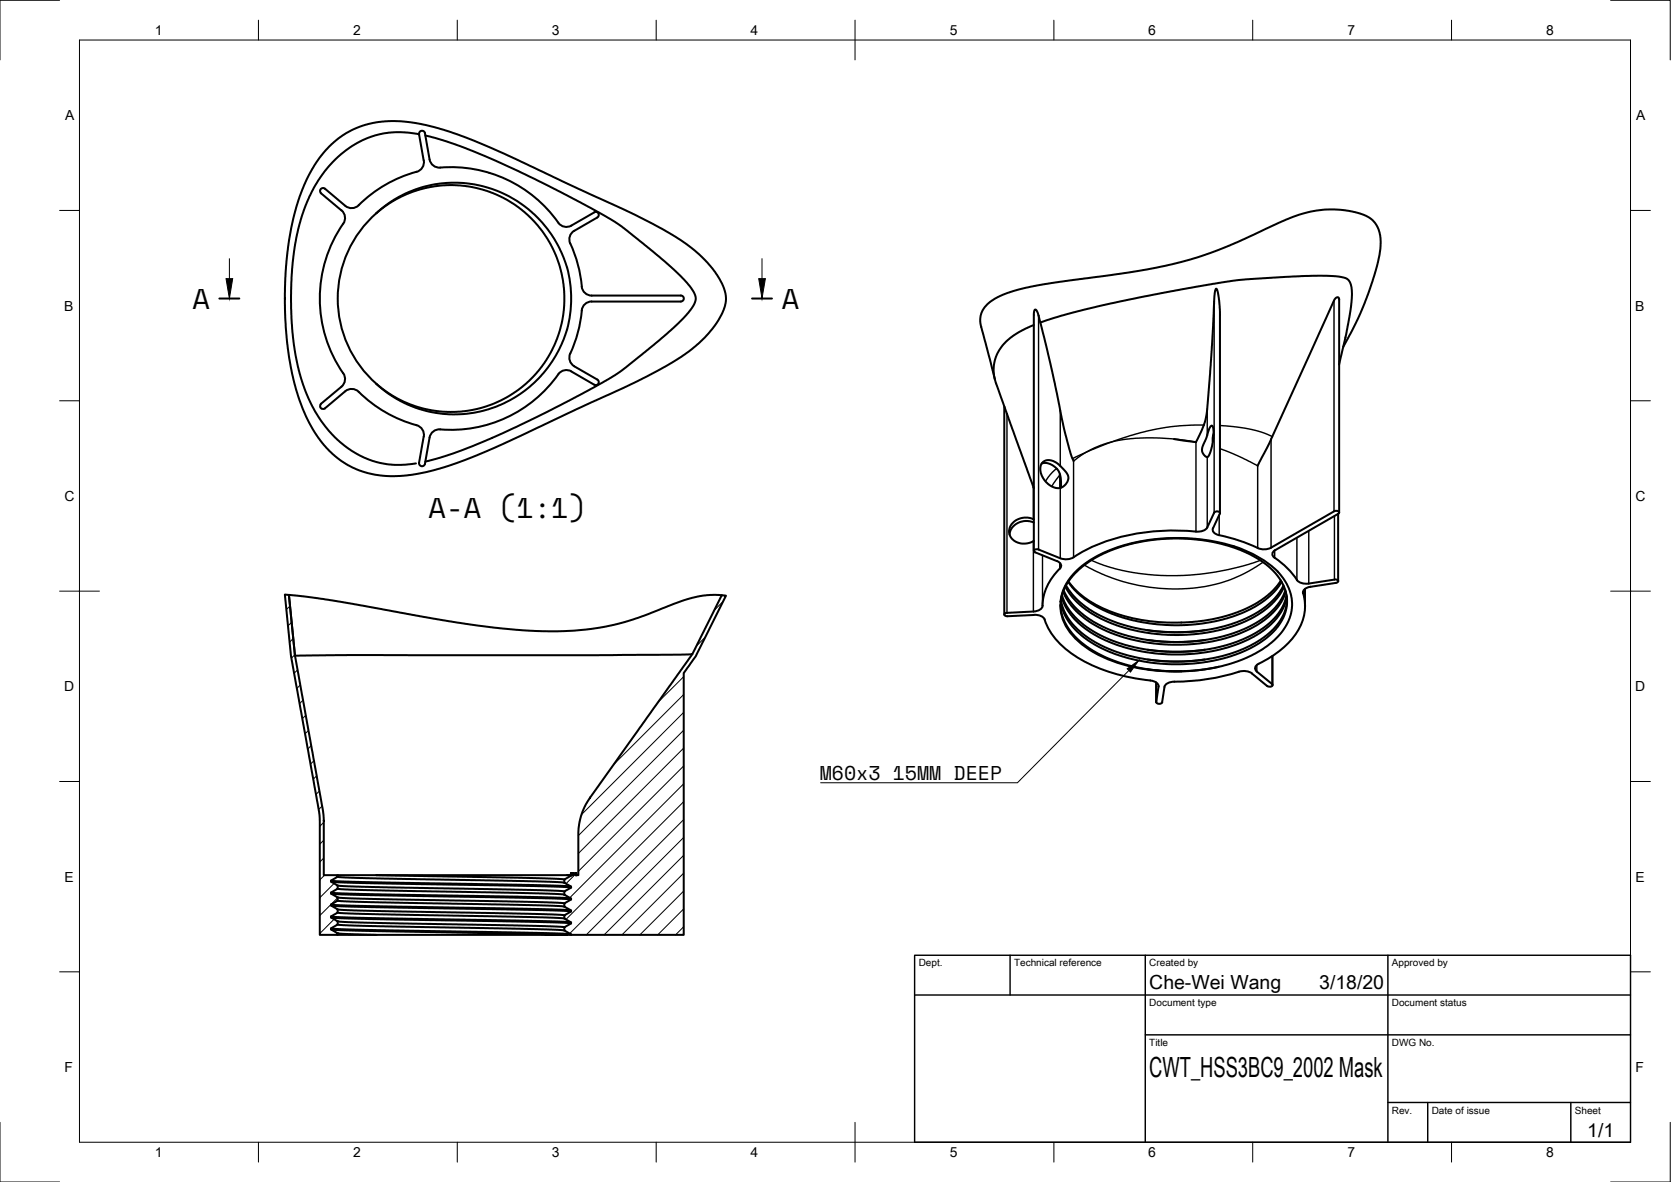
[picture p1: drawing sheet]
<svg xmlns="http://www.w3.org/2000/svg" width="420mm" height="297mm" viewBox="0 0 420 297" stroke-linecap="round" stroke-linejoin="round" font-family="sans-serif">
<!-- layer: Visible -->
<g fill="none" stroke="#000" stroke-width=".51">
<path d="M82.9 36.7l2.2-1.9 2.1-1.5 2.6-1.2 2.7-.9 2.9-.6 4-.2 3.7 .3 2.9 .5a119.9 119.9 0 0 1 25.8 9.8l27.8 13 7.4 3.8 4.2 2.6 3.6 2.7 3.1 2.9 2.2 2.8a9.9 9.9 0 0 1 2.4 7l-.3 1.2-.8 2a32.8 32.8 0 0 1-13.6 12.8l-10.3 5.3-35 16.2-9.7 3.8-4.6 1.3-4.4 .9-4.5 .4-3.6-.2-3.2-.6-3.9-1.4-2.8-1.7-2.9-2.4-2.7-3.2-2.4-3.9a65.4 65.4 0 0 1-6.1-28.1l.1-9.5 .5-5.4 .7-4.8a43.3 43.3 0 0 1 7.6-19.2zM105.4 33.7l-3.7-.4a23.5 23.5 0 0 0-20.7 10.6l-1.7 2.6-1.4 2.8-2.3 6-1.4 6-.9 7.8-.1 8.3 .3 5.3 .4 4.2 1.6 7.6 1.3 3.9 1.1 2.3a26.7 26.7 0 0 0 18.2 15.7 24.8 24.8 0 0 0 8.5 .1M105.4 33.8l1.2 6.5a2.51 2.51 0 0 1-1.9 2.9 32.7 32.7 0 0 0-14.5 8.4M105.4 33.7a.75 .75 0 0 1 .6-.8 .75 .75 0 0 1 .9 .6l1.1 6.6M107 34l7.4 2.3 10.1 4.1 13.8 6.5 14 7.4 4.1 2.6 10.4 8.5 5.2 4.9 2.3 2.9a3.3 3.3 0 0 1-.5 4.4l-3.2 3.6-4.8 4.3-9.4 7.5-4 2.6-13.5 7.3-12.5 5.9-10.5 4.4-5.2 1.8-3.7 1M90.2 51.6a2.51 2.51 0 0 1-3.4 .1l-5.1-4.3a.75 .75 0 0 0-1.1 .1 .75 .75 0 0 0 .1 1.1l5.2 4.3a2.44 2.44 0 0 1 .4 3.3 33 33 0 0 0 0 37.6M94.6 53.6a29.4 29.4 0 0 1 48 13.6 29.3 29.3 0 0 1-21.6 36.1 28.8 28.8 0 0 1-26.4-6.8l3.1 2.3 3.5 2 3.6 1.4 4 1 4.5 .3 3.6-.2 4-.8 3.3-1.1 3.5-1.7 3.7-2.6 3-2.8 2.5-3.2 2.2-3.8 1.5-3.7 1-4.5 .3-3.3-.2-4.3-.9-4.5-1.4-3.6-1.8-3.4-2.3-3.3-2.5-2.6-3.4-2.7-3.5-2-3.6-1.5-4.7-1.1-3.8-.3-4.3 .3-4 .8-4.5 1.8-3.1 1.7zM94.7 53.6a28.5 28.5 0 0 0 0 42.9M108 40.1a2.51 2.51 0 0 0 2.7 2 33.2 33.2 0 0 1 30 14.3 2.51 2.51 0 0 0 3 .3M123 43.5h.1M144.4 58a2.51 2.51 0 0 0-1 3.2M150.2 54.7l-5.8 3.3"/>
<path d="M150.2 54.6a.75 .75 0 0 0 .3-1 .75 .75 0 0 0-1.1-.3l-5.7 3.4M143.4 61.2a34.4 34.4 0 0 1 3 11.3 2.51 2.51 0 0 0 2.4 1.8h22.4M146.3 78a34.4 34.4 0 0 1-3.1 11.3 2.51 2.51 0 0 0 1.2 2.7M148.8 75.8h22.4M148.8 75.8a2.51 2.51 0 0 0-2.5 2.2M171.2 74.3a.75 .75 0 0 1 .7 .7 .75 .75 0 0 1-.7 .8M86.3 93.8a2.51 2.51 0 0 1-.4 3.4l-5.2 4.3M143.7 93.3a2.49 2.49 0 0 0-3.3 .8 33.2 33.2 0 0 1-30.3 13.8 2.5 2.5 0 0 0-2.1 2.1l-1.1 6.5a.76 .76 0 0 1-.9 .7 .76 .76 0 0 1-.6-.9l1.2-6.6a2.51 2.51 0 0 0-1.9-2.8 34 34 0 0 1-14.9-8.8 2.51 2.51 0 0 0-3 .2l-5.1 4.3M144.4 92.1l5.8 3.3a.75 .75 0 0 1 .3 1 .75 .75 0 0 1-1.1 .3l-5.7-3.3M259.9 81.7l-4.1 2-2.9 2.3a9.7 9.7 0 0 0-2.4 10.4l9.4 26.3M261.6 81.1l6.9-2.2 10.8-2.7 15.1-3 13.6-2.3 5.6-.7 11.3-.7 7.5-.2 4.3 .2 1.5 .3 .9 .6 .6 1.3 .2 1.9-.1 2.3-.5 3.7-2.6 12M337.7 87.2l3.7-6.9 2.3-5.6 2.2-6.7 1.1-5.1a8.6 8.6 0 0 0-1.6-7.2l-1-.9-1.4-.8-4-1-4.7-.4-4.7 .6-3.1 .8-3.1 1.2-11.7 5.4-5.1 2.1-5.2 1.9-4.5 1.3-6.3 1.4-6.3 1.1-23.3 3.3-4.9 1.1-4 1.3-2.3 1.2-1.6 1.3-1.2 1.6-.5 1.8 .1 1.7 3.5 13.6"/>
<path d="M80.7 101.5a.75 .75 0 0 0 0 1 .75 .75 0 0 0 1 .1M252.5 102.1v52.3M261.9 116.5l1.1-.2 1.1 .3 1.8 1.3 .4 .8 .4 1.1v2.8M262.1 116.2l.9-.5 .8-.1 1.1 .3 1 .6 2.3 2.3 .4 1.1-.1 .8a2.83 2.83 0 0 1-4.8 1l-1.1-1.1-.9-1.7-.1-1.4 .1-.6zM266.5 119.2v.2M269.9 115.9l-.7-2-1.6-6-2.4-11.6-3.4-14.6-.8-3-.4-.8-.3-.1-.4 1v59.7M295.2 110.3l5.5 .8M300.7 111.1l2-4.3 .8-3.2 1.3-16.9 .5-12 .2-1.6 .3-.6 .5 1.5 .4 4.3v50.7M304.4 107.1l.4-.1 .3 .5v2.8l-.7 3.3-.5 1-.4 .3-.5-.3-.6-.7-.1-1.3 1.7-4.7zM305.1 109.1l-.2 1.9M316.2 117.1l3-5.9 16.2-35.7 .6-.7a.45 .45 0 0 1 .5-.1 .45 .45 0 0 1 .2 .5v53.6M259.9 130.5l-1.5-.4h-1.2l-1.2 .4-.8 .4-.9 .8-.6 1.6 .1 1 .4 .8 .7 .7 1 .6 2.1 .2 1.9-.7"/>
<path d="M259.9 131.3l-.9-.3-1.2-.1-1.9 .5-1.4 1.2-.5 .9-.1 .9M260.3 138.8l5.4 2.2M260.3 138.8l-.3-.4 .1-.2 .8-.2 6.3 2.5h1.8l1-.5M303.6 132.5a2.89 2.89 0 0 1-2.9 1.1 50 50 0 0 0-29.5 5.6l-1.3 .8M305.3 128.8l-1.7 3.8M305.3 128.8l.3-.2 .6-.1 .4 .1 .1 .5M306.6 134.5a45.3 45.3 0 0 1 10.2 3.4l1.7 .1 1.1-.4M306.7 129.1l-1.7 3.7a1.47 1.47 0 0 0 1.5 1.7M310.2 137.3l-3.8-1-4.5-.8-5.1-.3-4.6 .1-5.4 .7-3.9 .9-4.4 1.6-3.5 1.7a15.3 15.3 0 0 0-8.2 10.2l-.1 .8 .3-1.6 .8-2.1 1-1.5 1.5-1.9 3.3-2.8 3.7-2.1 4.9-1.9 5-1.2 4.7-.6 5.5-.2 5.1 .5 5.1 1 4.4 1.4 4.3 2.2 3.2 2.5 2.4 2.7 1.3 2.8 .4 1.5v1.7l-.3 1.8-.5 1.5-1.5 2.5-2.8 2.9-4 2.6-5 2-4.3 1.1-4.9 .7-5.8 .2-5.4-.4-5.2-1.1-4.8-1.5-3.7-1.8-3.4-2.3-2.6-2.7-1.8-2.8-.9-3.2M310.2 137.3a24 24 0 0 1 12.3 7.8 11 11 0 0 1-1.5 15.2l-.2 .2a33.2 33.2 0 0 1-19.2 7.9l-4.6 .3M336.5 129.1v17M336.5 129.1l-15.9 9.1a1.06 1.06 0 0 0-.7 1 1.06 1.06 0 0 0 .6 1"/>
<path d="M336.5 129.1l.2-.2a.8 .8 0 0 0-1.3-.4l-15.8 9.1M71.6 149.4l1 .1 1.6 15.3 7 39 .2 2.1v14h3.5v.4l-1.7 1v.3l1.7 .9v.8l-1.7 1v.3l1.7 .9v.8l-1.7 1v.2l1.7 1v.8l-1.7 1v.3l1.7 .9v.8l-1.7 1v.3l1.7 .9v.4h-4.5l-.1-30-7.1-40zM181.5 149.6l1 .1-5.6 11.4a38.3 38.3 0 0 1-4.6 7.5l-.4 .5v65.8h-28.3l-1.7-1.1v-.8l1.7-.9v-.3l-1.7-1v-.8l1.7-.9v-.3l-1.7-1v-.8l1.7-1v-.2l-1.7-1v-.8l1.7-.9v-.3l-1.7-1v-.8l1.7-.9v-.7h.2v.5h.3v-.5h.7v.5h.6v-10.2a16 16 0 0 1 3-9.3l25.7-36zM181.5 149.6h-3.8l-4.3 .8-4 1.4-8.9 3.4-5.5 1.7a86.9 86.9 0 0 1-30.6 .8l-13.1-1.8-27.8-5-10.9-1.4 1.6 15.3 13-.2 63.3 .1 23.6-.3M260 154.5h.6a2.42 2.42 0 0 1 2.1 1.2M262.7 155.7a19.9 19.9 0 0 0 10.7 10.9 46.2 46.2 0 0 0 15.9 4.4M265.8 141a1.14 1.14 0 0 1 .9 .7 1.14 1.14 0 0 1-.2 1.2M266.5 142.9a13.8 13.8 0 0 0-4.4 9.7 2.41 2.41 0 0 1-2.2 1.1l-7 .3-.4 .5 .3 .3 .5 .1 6.7-.4M266.6 152l.2 1.7 .6 1.9 1.6 2.8 2.6 2.8 2.2 1.7 2.3 1.4 5 2.1 4.2 1.2 6 .9 5.7 .2M266.7 151.2a11.8 11.8 0 0 0 4.7 10.2 35.5 35.5 0 0 0 20.7 7.2l4.9 .1M266.8 150.8l.9 2.9 1.6 2.6 2.7 2.8 3.3 2.3 4.2 2 4.5 1.4 4.5 .9 6.3 .6 5.4-.2 5.5-.8 5-1.5 4-1.7 3.8-2.4 2.6-2.7 1.8-2.8 .6-2.1 .1-1.3M266.9 149.9l1.2 2.8 2 2.8 2.7 2.4 3.3 2.1 4.5 2 3.8 1.1 4.6 .9 5.5 .5 5.8-.2 4.4-.6 4.4-1.1 4.8-1.9 3.6-2.1 2.8-2.4 2.1-2.9 .8-1.8 .3-1.6"/>
<path d="M267 149.6l1.2 2.7 2.1 2.8 2.7 2.3 3.8 2.3 4 1.7 4.3 1.2 5.6 1 4.1 .2 5.1-.2 5.3-.7 4.3-1.1 4.7-1.9 3.6-2.2 3-2.8 1.7-2.5 1-2.8M267.3 148.7l1.4 2.6 1.9 2.3 2.9 2.3 3.5 2.1 3.2 1.4 4.1 1.3 4.7 .9 5.5 .4 5.9-.2 4.4-.6 5.5-1.5 3.7-1.5 3.4-2 2.7-2.3 2.1-2.7 1.1-2.5M267.4 148.3l1.2 2.3 2.5 2.8 2.8 2.2 3.3 1.8 3.7 1.6 5.6 1.5 3.8 .6 4.6 .3 5.1-.2 5-.7 4.6-1.2 4-1.6 3.2-1.8 2.7-2 2.2-2.6 1.5-3M267.9 147.5l1.8 2.7 2.4 2.3 3.3 2.2 3.1 1.6 3.5 1.3 4.3 1.1 4.5 .6 4.7 .3 4.9-.2 4.2-.6 4-1 4.3-1.6 3.2-1.6 3.2-2.3 2.1-2.4 1.5-2.4M268.1 147.1l1.7 2.5 2.4 2.3 2.8 1.9 3.6 1.8 3.1 1.2 4.7 1.2 4.5 .7 4 .2 5.4-.2 4.1-.6 5-1.2 3.1-1.1 4-2.1 2.4-1.8 2.2-2.2 1.6-2.6M268.6 146.2l1.6 2.1 2.4 2.1 3.2 2.1 2.9 1.4 3.6 1.3 4.5 1.1 4 .6 4.4 .2 5.4-.2 4-.6 4-.9 3.7-1.3 3.4-1.7 2.3-1.6 2.5-2.2 1.8-2.4M288.6 158.4l6.7 .5 4.1-.1 3.6-.4M320.5 140.2a20.4 20.4 0 0 1 5.6 5.5M322.1 145.9l-1.3 1.7-2.1 2.1-2.6 1.8-2.7 1.4-3.1 1.3-3.2 .9-4.4 .9-3.1 .3a50.3 50.3 0 0 1-21.3-3 21.9 21.9 0 0 1-9.6-7.2M326.1 145.7a3.2 3.2 0 0 0 3 .9l6.7-1a.52 .52 0 0 1 .7 .6l-.6 .3-6.4 1a1.66 1.66 0 0 0-1.8 1.6M327.7 149.1a12.5 12.5 0 0 1-3.9 12.7 30.6 30.6 0 0 1-7.8 5.3 .99 .99 0 0 0 0 1.7l4 3.3a.9 .9 0 0 1-1.4 .3M328.1 148v4.3"/>
<path d="M288.6 165.7l5.8 .5 5-.1 3.6-.4M288.6 163.3l5.8 .5 5-.1 3.6-.4M288.6 160.8l6.7 .5 4.1-.1 3.6-.4M289.3 171a1.86 1.86 0 0 1 2 1.6l-.6 3.8a.87 .87 0 0 0 1.5 .1M290.7 171.5v5M306.5 167.6l-4.7 .7-4.7 .4-4.9-.1-3.6-.4M311.5 168.8l1.8-.1 1.5 .5M311.5 168.8a55.3 55.3 0 0 1-16.9 2.6 2.13 2.13 0 0 0-1.8 1.2l-.6 3.9M314.8 169.3l3.8 3.1M320 164.8v7.4M84.9 219.9h9.7M94.6 219.9l49 .2"/>
<path d="M94.6 219.9l37.6 .7 9.7 .4M142.6 219.9h1M143.6 219.4v.5M143.6 219.9h.1M143.6 219.4h.1M143.9 219.4l-.1 .5M143.9 219.4h.2v.5M143.9 219.4v.5v-.5M144.8 219.4v.5zM144.8 219.4v.5M83.2 233.3l8.6 .4 40.1 .7 11.7 .4M83.2 221.3l7.8 .4 43.1 .7 9.5 .4"/>
<path d="M83.2 224.3l7.1 .3 43 .8 10.3 .4M83.2 227.3l6.4 .3 42.9 .8 11.1 .4M83.2 230.3l6.7 .3 42.9 .8 10.8 .4M83.3 221.6l10.8 .4 42.9 .7 6.6 .4M83.3 224.6l9.9 .4 43.1 .7 7.3 .3M83.3 233.6l7.8 .3 51.5 1h-48.2l-9.5-.4M83.3 227.6l10.2 .4 43 .7 7.1 .4M83.3 230.6l9.4 .4 43.1 .7 7.8 .4M84.9 222.5l6 .3 42.4 .8 8.6 .4M84.9 225.5l6.3 .4 41.3 .7 9.4 .4M84.9 228.5l5.6 .3 42.3 .8 9.1 .4M84.9 231.5l7.4 .4 42.5 .8 7.1 .3"/>
<path d="M84.9 220.3l7.2 .4 42.4 .8 7.4 .3M84.9 223.3l9.1 .4 42.3 .8 5.6 .3M84.9 232.3l6.3 .4 41.3 .7 9.4 .4M84.9 234.9h9.7M84.9 226.3l8.4 .4 42.4 .8 6.2 .3M84.9 229.3l6 .4 42.4 .7 8.6 .4M142.6 234.9h1"/>
</g>
<!-- layer: Visible Narrow -->
<g fill="none" stroke="#000" stroke-width=".36">
<path d="M261.1 79.3v58.8M305.3 75.8v53M335.4 75.5v53M253.2 104v50M265.7 117.7a12.1 12.1 0 0 0-2.8 3.3M266.6 103.2v13.9M302.7 106.8h-3.1l-5.6 .5-7.2 1.4-10 3.2-7.1 3.3M303.6 102.7v6.7M303.6 114.9v17.7M306.7 106.9l4.2 .4 3.9 .7 2.9 .8 2.2 .9M306.7 112.7l5 2.1 4.5 2.3v20.6M319.6 110.4v27.2"/>
<path d="M259.8 122.4v8.1M259.8 136v17.7M262.1 139.6v12.6M264.4 122.2l2.1-2.8v3.2M266.6 122.6v17.7M300.7 133.6v-22.5l-4.7-.7-6.1-.4-4.7 .2-4.7 .6-2 .6-5.5 2.3-3.1 2.2v24.1M306.6 129.4v5.1M320.5 138.3v1.9M326.1 135.1v10.7M329.1 133.4v13.2M335.5 129.7v16M266.5 141.5v1.4"/>
<path d="M274.4 140.8l4.2 1.6 4.5 1.2 5.6 .8 4.8 .3 5.8-.2 6.3-.8 6.7-1.4 4.6-1.5M317.6 141.3l-4.8 2.9-3.4 1.5-2.1 .7-4.8 1.1-6.2 .5-4.7-.1-2.7-.3-5.2-1.1-5.9-1.9-5.2-2.6M327.6 148.6v.5M290.7 171.5v4.9M291.3 172.3v.3M316 167.1v1.7M319.8 164.9v7"/>
</g>
<!-- layer: Visible -->
<circle cx="144.8" cy="219.4" r=".25" fill="#000"/>
<!-- layer: Border -->
<g fill="none" stroke="#000" stroke-width=".25">
<path d="M15 .1h-15v15M20 10.1h390v276.9h-390zM65 5.1v5M115 5.1v5M165 5.1v5M215 5.1v10M265 5.1v5M315 5.1v5M365 5.1v5M405 .1h15v15M15 52.9h5M410 52.9h5"/>
<path d="M15 100.7h5M410 100.7h5M15 148.6h10M405 148.6h10M15 196.4h5M410 196.4h5M15 244.2h5M410 244.2h5M0 282.1v14.9h15M65 287v5M115 287v5M165 287v5"/>
<path d="M215 282.1v9.9M265 287v5M315 287v5M365 287v5M420 282.1v14.9h-15"/>
</g>
<!-- layer: TitleBlock -->
<path d="M230 240.1h180v46.9h-180zM230 250h180M254 240.1v9.9M288 240.1v46.9M349 240.1v46.9M288 260.1h122M349 277.1h61M359 277.1v9.9M395 277.1v9.9" fill="none" stroke="#000" stroke-width=".36"/>
<!-- layer: Annotations -->
<path d="M56.8 70h1.7l-.8 5zM190.8 70h1.6l-.8 5zM283.4 168.1l2.9-2.1-2.1 2.9z" fill="#000" stroke="#000" stroke-width=".25"/>
<path d="M57.7 65v5M191.6 65v5M283.8 168.5l-28 28.2h-49.5" fill="none" stroke="#000" stroke-width=".25"/>
<!-- layer: Hatching -->
<g fill="none" stroke="#000" stroke-width=".25">
<path d="M72.9 152.3l-.9 .9M73.3 156.4l-.9 .9M181.8 151.1l-2.2 2.3M73.7 160.4l-.9 1M74.1 164.5l-.8 .9M74.8 168.3l-.8 .9M75.5 172.1l-.8 .9M76.2 175.9l-.9 .9M76.9 179.8l-.9 .8M171.9 170l-6.5 6.5M171.9 174.5l-17.6 17.6M171.9 179l-25.7 25.7"/>
<path d="M177.3 160.1l-2.2 2.3M77.6 183.5l-.9 .9M78.3 187.4l-.9 .8M79 191.2l-.9 .8M79.6 195l-.8 .8M80.3 198.8l-.8 .8M171.9 183.5l-26.5 26.5M171.9 188l-26.5 26.5M171.9 192.5l-26.5 26.5M171.9 197l-28.6 28.6M81 202.6l-.9 .8M81.4 206.7l-1 1"/>
<path d="M81.4 211.1l-1 1M81.4 215.6l-1 1M81.6 219.9l-1.2 1.2M144.8 219.6l-2.5 2.5M171.9 201.5l-29.6 29.6M171.9 206l-28.6 28.6M171.9 210.4l-24.5 24.5M171.9 214.9l-20 20M171.9 219.4l-15.5 15.5M84 222l-3.6 3.6M84 231l-3.6 3.6M84.9 225.6l-4.5 4.5"/>
<path d="M84.9 234.6l-.3 .3M171.9 223.9l-11 11M171.9 228.4l-6.5 6.5M171.9 232.9l-2 2"/>
</g>
<!-- layer: Annotations -->
<path d="M55.2 75h5M189.1 75h5" fill="none" stroke="#000" stroke-width=".51"/>
<g font-size="7.1">
<text x="48.4" y="77.6">A</text>
<text x="196.6" y="77.6">A</text>
<text x="107.7" y="130.1">A-A (1:1)</text>
</g>
<text font-size="7" x="289" y="270.6">CWT_HSS3BC9_2002 Mask</text>
<text font-size="5" x="206.1" y="196">M60x3 15MM DEEP</text>
<g font-size="4.9">
<text x="289" y="248.5">Che-Wei Wang</text>
<text x="331.7" y="248.5">3/18/20</text>
<text x="399.1" y="285.7">1/1</text>
</g>
<g font-size="3.5">
<text x="39" y="8.8">1</text>
<text x="88.8" y="8.8">2</text>
<text x="138.8" y="8.8">3</text>
<text x="188.7" y="8.8">4</text>
<text x="238.8" y="8.8">5</text>
<text x="288.7" y="8.8">6</text>
<text x="338.8" y="8.8">7</text>
<text x="388.8" y="8.8">8</text>
<text x="16.4" y="30.2">A</text>
<text x="411.4" y="30.2">A</text>
<text x="16.2" y="78">B</text>
<text x="411.2" y="78">B</text>
<text x="16.2" y="125.9">C</text>
<text x="411.2" y="125.9">C</text>
<text x="16.2" y="173.7">D</text>
<text x="411.2" y="173.7">D</text>
<text x="16.2" y="221.6">E</text>
<text x="411.2" y="221.6">E</text>
<text x="16.2" y="269.4">F</text>
<text x="411.2" y="269.4">F</text>
<text x="39" y="290.8">1</text>
<text x="88.8" y="290.8">2</text>
<text x="138.8" y="290.8">3</text>
<text x="188.7" y="290.8">4</text>
<text x="238.8" y="290.8">5</text>
<text x="288.7" y="290.8">6</text>
<text x="338.8" y="290.8">7</text>
<text x="388.8" y="290.8">8</text>
</g>
<g font-size="2.5">
<text x="231" y="242.9">Dept.</text>
<text x="255" y="242.9">Technical reference</text>
<text x="289" y="242.9">Created by</text>
<text x="350" y="242.9">Approved by</text>
<text x="289" y="252.8">Document type</text>
<text x="350" y="252.8">Document status</text>
<text x="289" y="262.9">Title</text>
<text x="350" y="262.9">DWG No.</text>
<text x="350" y="279.9">Rev.</text>
<text x="360" y="279.9">Date of issue</text>
<text x="396" y="279.9">Sheet</text>
</g>
</svg>
